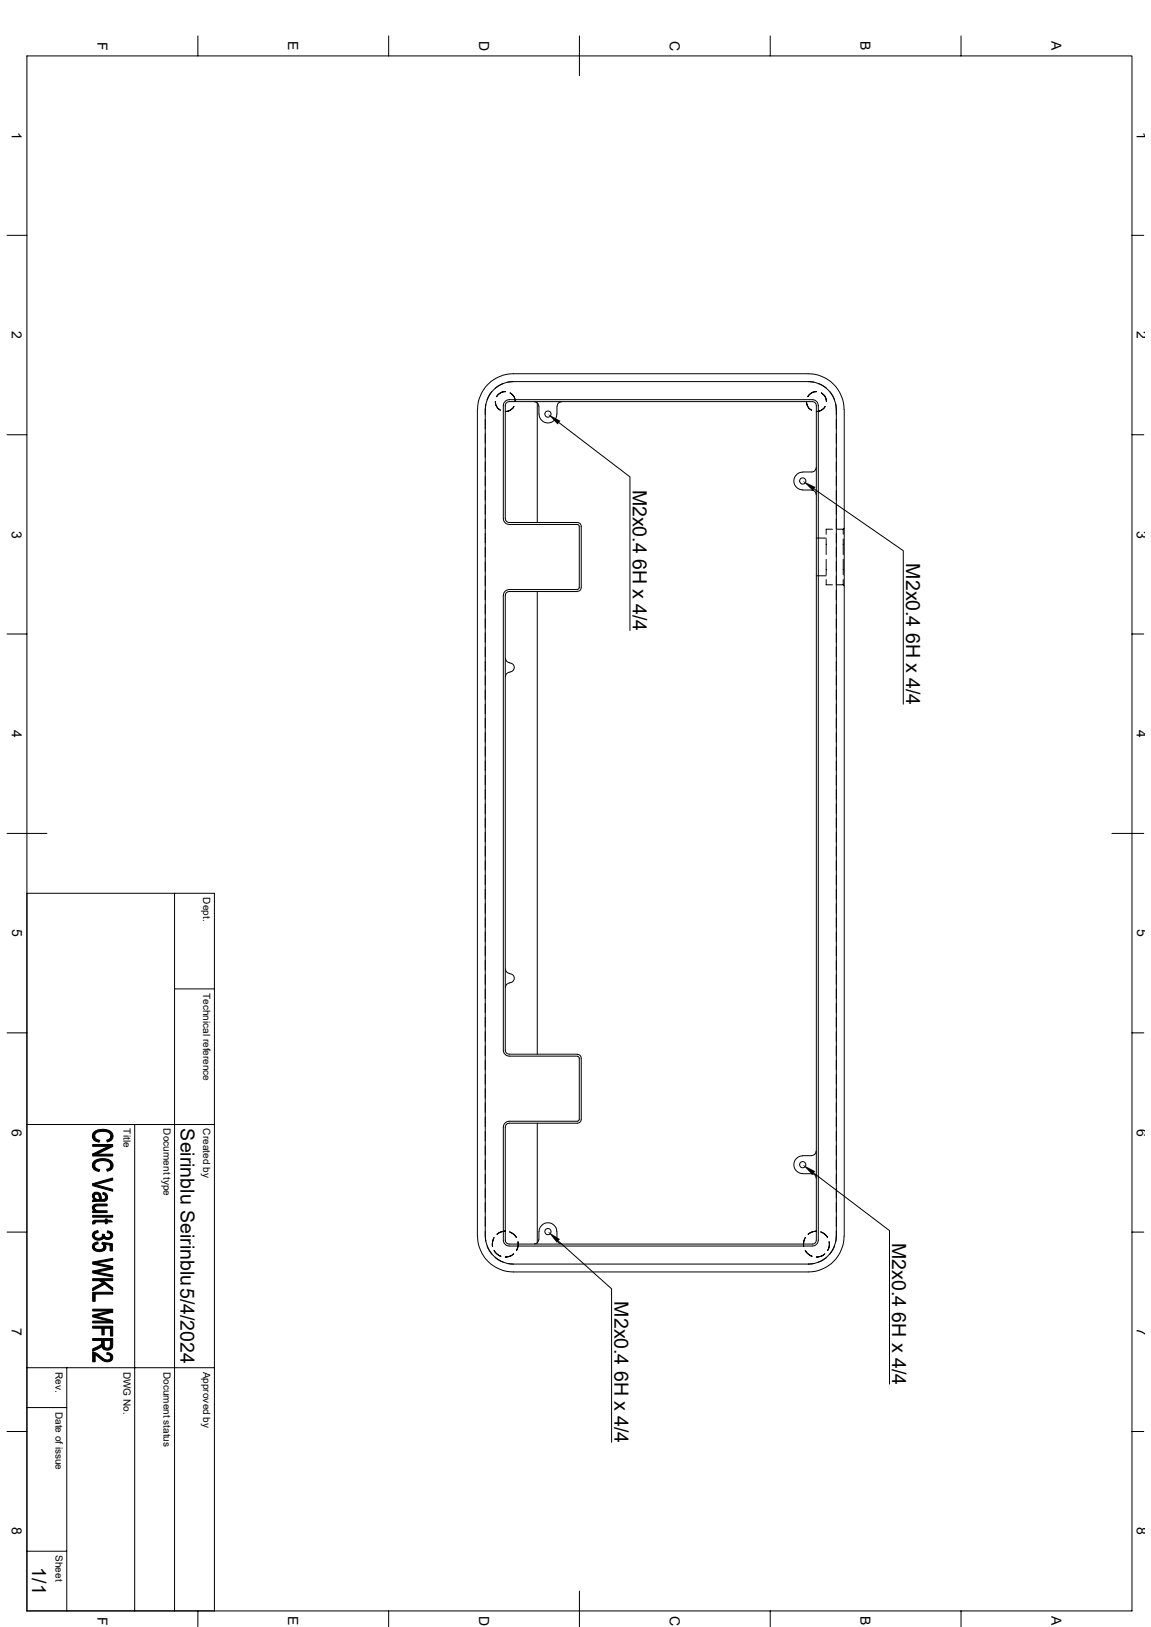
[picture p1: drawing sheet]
<svg xmlns="http://www.w3.org/2000/svg" width="297mm" height="420mm" viewBox="0 0 297 420" stroke-linecap="round" stroke-linejoin="round" font-family="sans-serif">
<g fill="none" stroke="#000" stroke-width=".26">
<path d="M6.9 14.4h285.2v401.4h-285.2zM51.1 9.3v5.1M100.3 9.3v5.1M149.5 9.3v10.3M198.8 9.3v5.1M248 9.3v5.1M1.8 60.7h5.1M292.1 60.7h3M129.8 99l-2 1.2M132.4 98.5l-1.4 .1M208.6 98.5l1.4 .1M208.6 98.5h-76.1a7.2 7.2 0 0 0-7.2 7.2"/>
<path d="M208.6 98.5a7.3 7.3 0 0 1 7.2 7.2v213.4a7.2 7.2 0 0 1-7.2 7.2M211.1 99l2.1 1.2M1.8 112.2h5.1M125.3 104.4l-.1 214.7M126.9 101.1l-1.2 2.1M127.8 103.7v.3a2.35 2.35 0 0 0 1.3 1.9l-.9-1-.4-1.2M130.4 101.1l-1.4 .4-.8 .9M130.4 101.1a2.64 2.64 0 0 0-2.3 1.3M130.4 101.1h.1M130.4 106.3h.1M131.6 101.4l.1 .1a2.51 2.51 0 0 1 1.3 2.1v-.1a2.4 2.4 0 0 0-1.3-2.1M132.6 104.9l-.3 .5-.8 .6-1.1 .2"/>
<path d="M132.6 104.9l-1 1.1-1.2 .2M137.9 103.7l.8 .4 .3 .8M138.6 103.9v31M139.1 104.9a4.7 4.7 0 0 0 .4 3.3 2.29 2.29 0 0 0 2.6 .9 2.29 2.29 0 0 0 1.6-2.2M143.7 104.9v2M144.2 109.1l18.4 14v39.7M144.9 103.7l-.8 .4-.3 .8M208.1 103.7l.1 .3a2.35 2.35 0 0 0 1.2 1.9M208.4 102.4l.5-.6 .8-.5 1-.2a2.49 2.49 0 0 0-2.2 1.3M210.7 106.3h.1M211.9 101.4l.1 .1a2.33 2.33 0 0 1 1.2 2.1M212 101.4l1 1.2 .3 1"/>
<path d="M212.9 104.9l-1.1 1.1-1.1 .2 1.2-.2 1-1.1M214.1 101.1l1.2 2.1M215.7 104.4l.1 2.6M217.8 105.7a9.3 9.3 0 0 0-9.2-9.2h-76.1a9.3 9.3 0 0 0-9.3 9.2v213.4a9.3 9.3 0 0 0 9.3 9.2h76.1a9.3 9.3 0 0 0 9.2-9.2M217.8 105.7v213.4M292.1 112.2h3M207.1 126.5l2.7 .1 .6 .5 .2 .6M210.1 126.2l23 16v39.6M210.6 120.7l-.3 .8-.5 .3h-2.7a2.31 2.31 0 0 0-2.2 2.3 2.31 2.31 0 0 0 2.2 2.3M210.7 138.9h2.5M213.2 139.1v4.1M214.8 136.6h-1.6v1.3"/>
<path d="M216 136.6h1.6M217.6 139.1v4.1M217.6 136.6v1.3M217.8 136.4l-.2 .2M138.6 152.7v119.4M149 152.7l.7-.3 .3-.8v-15.7l-.3-.7-.7-.3h-17.6l-.5-.2-.4-.3-.1-29.7 .1-.5 .4-.4 78.7-.1 .5 .1 .4 .4v216.4l-.4 .4-.5 .1-78.7-.1-.4-.4-.1-.5 .1-29.7 .4-.3 .5-.2h17.6l.7-.3 .3-.7v-15.7l-.3-.7-.7-.3M149 152.7h-17.6l-.7 .3-.3 .7v117.4l.3 .7 .7 .3h17.6M149 152.1l.5-.5v-15.7l-.3-.5h-17.8a1.6 1.6 0 0 1-1.5-1.5v-29.2a1.6 1.6 0 0 1 1.5-1.5h78.2a1.6 1.6 0 0 1 1.6 1.5v215.4a1.6 1.6 0 0 1-1.6 1.5h-78.2a1.6 1.6 0 0 1-1.5-1.5v-29.1a1.6 1.6 0 0 1 1.5-1.6h17.8l.3-.5v-15.7l-.5-.5M149 152.2h-17.6a1.6 1.6 0 0 0-1.5 1.5v117.4a1.6 1.6 0 0 0 1.5 1.5h17.6M210.7 148.6h2.5M213.2 144.4v4M213.2 149.6v1.4h1.6"/>
<path d="M216 151h1.6M217.6 149.6v1.4l.2 .2M217.6 144.4v4M1.8 163.7h5.1M130.4 169.9l.4 .8 .8 .4M131.6 171.2a1.14 1.14 0 0 1 1.1 1.1 1.14 1.14 0 0 1-1.1 1.1M131.6 173.5l-.8 .4-.4 .8M292.1 163.7h3M1.8 215.1h10.3M286.9 215.1h8.2M6.9 230.6h48.4v185.2M45 230.6v185.2"/>
<path d="M45 255.3h10.3M130.4 250.1l.4 .9 .8 .3M131.6 251.4a1.14 1.14 0 0 1 1.1 1.1 1.14 1.14 0 0 1-1.1 1.2M131.6 253.7l-.8 .4-.4 .8M1.8 266.6h5.1M292.1 266.6h3M6.9 290.3h48.4M34.8 290.3v125.5M138.6 289.9v31M207.1 298.4a2.29 2.29 0 0 0-2.2 2.3 2.29 2.29 0 0 0 2.2 2.2M210.6 297.1l-.3 .8-.5 .3-2.7 .1M1.8 318.1h5.1"/>
<path d="M125.2 317.8l.1 2.6M125.3 319.1a7.2 7.2 0 0 0 7.2 7.2h76.1M127.5 319.5l-.4 .9v1.3M127.5 319.5l-.5 1.5 .1 .7M128.3 318.6a3.1 3.1 0 0 1 2.1-.8 3.3 3.3 0 0 0-2.1 .8zM130.4 317.8h.1M131.5 318l1.2 .7 .5 .7M131.5 318l1.2 .7 .6 .7M139 320l-.3 .8-.8 .3M143.7 317.9a2.29 2.29 0 0 0-2.3-2.3 2.29 2.29 0 0 0-2.3 2.3v2.1M143.7 317.9v2.1M143.8 320l.3 .8 .8 .3"/>
<path d="M207.1 303h2.7l.6 .5 .2 .6M207.8 319.5a2.89 2.89 0 0 0-.4 2.2M208.5 318.6a3.3 3.3 0 0 1 2.2-.8l-1.2 .3zM210 302.8l19.5 14.9v39.6M213.5 319.4l-.5-.7-1.2-.7 .1 .1a3 3 0 0 1 1.7 1.3M215.8 317.8l-.1 2.7M292.1 318.1h3M125.7 321.6l1.2 2.1M127.5 322.8l.8 1 .9 .5M127.5 322.8a3.1 3.1 0 0 0 1.8 1.5M127.8 324.6l2.1 1.2M130.4 324.5a3.2 3.2 0 0 0 2.1-.8l-.6 .4z"/>
<path d="M131 326.2l1.4 .1M133.7 320.5v1.1l-.4 1.2M144.1 320.3l13.7 12.4v39.6M207.8 322.8a3.2 3.2 0 0 0 1.7 1.5M210 326.2l-1.4 .1M212.9 323.7l-.7 .4-1.5 .4M213.2 324.6l-2 1.2M214 320.5a3.2 3.2 0 0 1-.4 2.3M215.3 321.6l-1.2 2.1M6.9 353.1h48.4M17.2 353.1v62.7M1.8 369.5h5.1"/>
<path d="M6.9 363.3h10.3M292.1 369.5h3M6.9 400.4h10.3M51.1 415.8v4.1M100.3 415.8v4.1M149.5 410.7v9.2M198.8 415.8v4.1M248 415.8v4.1"/>
<circle cx="141.4" cy="106.9" r=".8"/>
<circle cx="207.1" cy="124.2" r=".8"/>
<circle cx="141.4" cy="317.9" r=".8"/>
<circle cx="207.1" cy="300.7" r=".8"/>
</g>
<g fill="#000" stroke="#000" stroke-width=".26">
<path d="M24.4 293.2a1.25 1.25 0 0 0 1.3 1.1l-.1 .6-1.2-.5z" fill-rule="evenodd"/>
<path d="M27.5 294.3l.8-.4 .3-.6-.1 1.2-.8 .3z" fill-rule="evenodd"/>
<path d="M23.9 297.9h5.2v.5h-5.2z" fill-rule="evenodd"/>
<path d="M23.9 295.4h5.2v.6l-5.2-.1z" fill-rule="evenodd"/>
<path d="M23.9 297.9l4.1-2 1.1 .1-4.1 1.9z" fill-rule="evenodd"/>
<path d="M24.3 292.1l1.1-.5 1.4-.1a1.82 1.82 0 0 1 1.9 .7 1.82 1.82 0 0 1 .2 1.9l-.3 .3v-1.1a1.74 1.74 0 0 0-2.4-1.2 1.51 1.51 0 0 0-1.8 1.1l-.1 1.1a1.45 1.45 0 0 1 0-2.2z" fill-rule="evenodd"/>
<path d="M23.9 313.7h5.2v.5h-5.2z" fill-rule="evenodd"/>
<path d="M24.3 308.8l.1 .9z" fill-rule="evenodd"/>
<path d="M24.1 315.1l.4-.1v.9l-.6 .1v-.5z" fill-rule="evenodd"/>
<path d="M24.4 311.8l.1 .8z" fill-rule="evenodd"/>
<path d="M24.3 318l1-.3 .1 .4-.8 .3-.3 .5z" fill-rule="evenodd"/>
<path d="M24.4 300.8a1.25 1.25 0 0 0 1.3 1.1l-.1 .5-1.3-.5z" fill-rule="evenodd"/>
<path d="M24.1 308a1.34 1.34 0 0 1 1.8 .2l-.1 1.4-.1-.1a1.11 1.11 0 0 0-.9-1.2l-.4 .2-.1 1.1a1.05 1.05 0 0 1-.2-1.6z" fill-rule="evenodd"/>
<path d="M24.1 318.2l.2-.2v.9a1.12 1.12 0 0 0 1.1 .8 1.12 1.12 0 0 0 1.1-.8v.9a1.55 1.55 0 0 1-1.8 .3 1.55 1.55 0 0 1-.8-1.6z" fill-rule="evenodd"/>
<path d="M26.4 318.6h.5v1l-.2-.2-.2 .4z" fill-rule="evenodd"/>
<path d="M26.6 307.8l.6 .2v1l-.1-.4-.6-.3z" fill-rule="evenodd"/>
<path d="M24 311.2l.8-.4h2.8v.5h-2.6l-.4 .1-.3 1.1a.93 .93 0 0 1-.3-1.3z" fill-rule="evenodd"/>
<path d="M23.9 312.6h.6l.1-.4 .5 .3h2.5v.5h-3.7z" fill-rule="evenodd"/>
<path d="M24.4 309.1l.5 .5h.9l.1-1.4 .2 .7a.56 .56 0 0 0 .5 .7 .56 .56 0 0 0 .6-.6v-1a1.13 1.13 0 0 1 .5 1.5 1.13 1.13 0 0 1-1.4 .6l-2.4 .2v-.5l.5-.1z" fill-rule="evenodd"/>
<path d="M27.5 301.8l.8-.3 .3-.6v1.1l-.9 .3z" fill-rule="evenodd"/>
<path d="M27.8 317.7l.9 .4-.1 .8-.2-.5-.8-.2z" fill-rule="evenodd"/>
<path d="M24.5 315h2.7v-.3h.4v.3h1l.4 .4h-1.4v.5h-.4v-.5h-2.4l-.3 .3z" fill-rule="evenodd"/>
<path d="M23.9 305.6l5.2 1.4v.5l-5.2-1.4z" fill-rule="evenodd"/>
<path d="M23.9 305.6l5.2-1.5v.5l-4.6 1.2z" fill-rule="evenodd"/>
<path d="M26.9 318.7a.84 .84 0 0 0 .8 .8 .84 .84 0 0 0 .9-.6l.1-.8a1.19 1.19 0 0 1-.1 1.7 1.19 1.19 0 0 1-1.7-.2z" fill-rule="evenodd"/>
<path d="M24.1 299.9a3.5 3.5 0 0 1 4.9 .3 1.34 1.34 0 0 1-.4 1.8v-1.1a1.54 1.54 0 0 0-1.9-1.3h-.2a1.79 1.79 0 0 0-2.1 1.2l-.1 1.1a1.42 1.42 0 0 1-.2-2z" fill-rule="evenodd"/>
<path d="M24.2 321l1.1-.4v.5l-.7 .2-.2 .3-.1 1.1a1.06 1.06 0 0 1-.1-1.7z" fill-rule="evenodd"/>
<path d="M24.3 321.8a1.35 1.35 0 0 0 1.3 .8 1.35 1.35 0 0 0 1.2-.8l.1 .9a2.42 2.42 0 0 1-2.6 0z" fill-rule="evenodd"/>
<path d="M23.9 332.5l2.6-1.3 .5 .3-3.1 1.7z" fill-rule="evenodd"/>
<path d="M27 321.2a.9 .9 0 0 1 0 1.5z" fill-rule="evenodd"/>
<path d="M26.4 320.7l2.6 .4v1.8h-.6v-1.5l-1.4-.2-.1 1.5-.1-1.1-.5-.5z" fill-rule="evenodd"/>
<path d="M25.7 330.6h.8l2.6 1.8v.7z" fill-rule="evenodd"/>
<path d="M23.9 330.1h5.2v.5h-5.2z" fill-rule="evenodd"/>
<path d="M23.9 333.6h5.2v.5h-4.5v1.8h-.7z" fill-rule="evenodd"/>
<path d="M23.9 337.9h5.2v.8l-.8-.3h-4.4z" fill-rule="evenodd"/>
<path d="M23.9 325.8l5.2-1v.5l-4.4 .8z" fill-rule="evenodd"/>
<path d="M23.9 325.8l5.2 1.1v.6l-.9-.3-4.3-.9z" fill-rule="evenodd"/>
<path d="M23.9 328.1l4.5-.9 .7 .3-4.5 .9z" fill-rule="evenodd"/>
<path d="M23.9 328.1l5.2 1v.5l-5.2-1z" fill-rule="evenodd"/>
<path d="M23.9 339.5l4.4-1.1 .8 .3-4.4 1.1z" fill-rule="evenodd"/>
<path d="M23.9 348.2l1.1-.5a1.29 1.29 0 0 0 1.2-1.1l.1 .9-.6 .5-1.8 .8z" fill-rule="evenodd"/>
<path d="M26.8 346v1.1a.85 .85 0 0 0 .8 .9 .85 .85 0 0 0 .9-.8v1.2l-.6 .1-1-.1z" fill-rule="evenodd"/>
<path d="M23.9 349l.9 .3 1.3 .9a1.53 1.53 0 0 0 2.5 .3v-.1v.9a2.98 2.98 0 0 1-3.4-1.2l-.6-.4v1.8h-.7z" fill-rule="evenodd"/>
<path d="M23.9 341h4.3l.9 .5h-5.2z" fill-rule="evenodd"/>
<path d="M23.9 339.5l5.2 1.4v.6l-.9-.5-4.3-1.1z" fill-rule="evenodd"/>
<path d="M23.9 342.3h5.2v2.6h-.6v-2h-1.6v1.7h-.6v-1.7h-2.4z" fill-rule="evenodd"/>
<path d="M23.9 345.5h5.2l-.1 2.4-.5 .5v-2.4h-1.7v2.3l-.5-.7-.1-1.6h-2.3z" fill-rule="evenodd"/>
<path d="M27.6 349.2a1.18 1.18 0 0 1 1.4 .6 1.18 1.18 0 0 1-.4 1.5v-1.1l-.3-.4-.7-.2z" fill-rule="evenodd"/>
</g>
<path d="M141.4 106.9l3.2 1.7-.7 1zM207.1 124.2l3.3 1.5-.6 1zM207.1 300.7l3.3 1.6-.8 1zM141.4 317.9l3.1 2-.8 .9z" fill="#000"/>
<g font-size="5">
<text x="163.3" y="126.4" transform="rotate(90 163.3 126.4)">M2x0.4 6H x 4/4</text>
<text x="233.8" y="145.4" transform="rotate(90 233.8 145.4)">M2x0.4 6H x 4/4</text>
<text x="46.6" y="291.3" transform="rotate(90 46.6 291.3)">Seirinblu Seirinblu5/4/2024</text>
<text x="230.3" y="320.9" transform="rotate(90 230.3 320.9)">M2x0.4 6H x 4/4</text>
<text x="158.5" y="335.9" transform="rotate(90 158.5 335.9)">M2x0.4 6H x 4/4</text>
<text x="8.3" y="404.6" transform="rotate(90 8.3 404.6)">1/1</text>
</g>
<g font-size="3.6">
<text x="25.1" y="10.8" transform="rotate(90 25.1 10.8)">F</text>
<text x="74.4" y="10.7" transform="rotate(90 74.4 10.7)">E</text>
<text x="123.6" y="10.5" transform="rotate(90 123.6 10.5)">D</text>
<text x="172.8" y="10.5" transform="rotate(90 172.8 10.5)">C</text>
<text x="222.1" y="10.7" transform="rotate(90 222.1 10.7)">B</text>
<text x="271.3" y="10.7" transform="rotate(90 271.3 10.7)">A</text>
<text x="3.1" y="34" transform="rotate(90 3.1 34)">1</text>
<text x="293.4" y="34" transform="rotate(90 293.4 34)">1</text>
<text x="3.1" y="85.5" transform="rotate(90 3.1 85.5)">2</text>
<text x="293.4" y="85.5" transform="rotate(90 293.4 85.5)">2</text>
<text x="3.1" y="136.9" transform="rotate(90 3.1 136.9)">3</text>
<text x="293.4" y="136.9" transform="rotate(90 293.4 136.9)">3</text>
<text x="3.1" y="188.4" transform="rotate(90 3.1 188.4)">4</text>
<text x="293.4" y="188.4" transform="rotate(90 293.4 188.4)">4</text>
<text x="3.1" y="239.9" transform="rotate(90 3.1 239.9)">5</text>
<text x="293.4" y="239.9" transform="rotate(90 293.4 239.9)">5</text>
<text x="3.1" y="291.3" transform="rotate(90 3.1 291.3)">6</text>
<text x="293.4" y="291.3" transform="rotate(90 293.4 291.3)">6</text>
<text x="3.1" y="342.8" transform="rotate(90 3.1 342.8)">7</text>
<text x="293.4" y="342.8" transform="rotate(90 293.4 342.8)">7</text>
<text x="3.1" y="394.3" transform="rotate(90 3.1 394.3)">8</text>
<text x="293.4" y="394.3" transform="rotate(90 293.4 394.3)">8</text>
<text x="25.1" y="417.3" transform="rotate(90 25.1 417.3)">F</text>
<text x="74.4" y="417.2" transform="rotate(90 74.4 417.2)">E</text>
<text x="123.6" y="417.1" transform="rotate(90 123.6 417.1)">D</text>
<text x="172.8" y="417.1" transform="rotate(90 172.8 417.1)">C</text>
<text x="222.1" y="417.2" transform="rotate(90 222.1 417.2)">B</text>
<text x="271.3" y="417.2" transform="rotate(90 271.3 417.2)">A</text>
</g>
<g font-size="2.6">
<text x="52.5" y="231.6" transform="rotate(90 52.5 231.6)">Dept.</text>
<text x="52.5" y="256.3" transform="rotate(90 52.5 256.3)">Technical reference</text>
<text x="31.9" y="291.3" transform="rotate(90 31.9 291.3)">Title</text>
<text x="42.2" y="291.3" transform="rotate(90 42.2 291.3)">Document type</text>
<text x="52.5" y="291.3" transform="rotate(90 52.5 291.3)">Created by</text>
<text x="14.4" y="354.1" transform="rotate(90 14.4 354.1)">Rev.</text>
<text x="31.9" y="354.1" transform="rotate(90 31.9 354.1)">DWG No.</text>
<text x="42.2" y="354.1" transform="rotate(90 42.2 354.1)">Document status</text>
<text x="52.5" y="354.1" transform="rotate(90 52.5 354.1)">Approved by</text>
<text x="14.4" y="364.4" transform="rotate(90 14.4 364.4)">Date of issue</text>
<text x="14.4" y="401.4" transform="rotate(90 14.4 401.4)">Sheet</text>
</g>
</svg>
